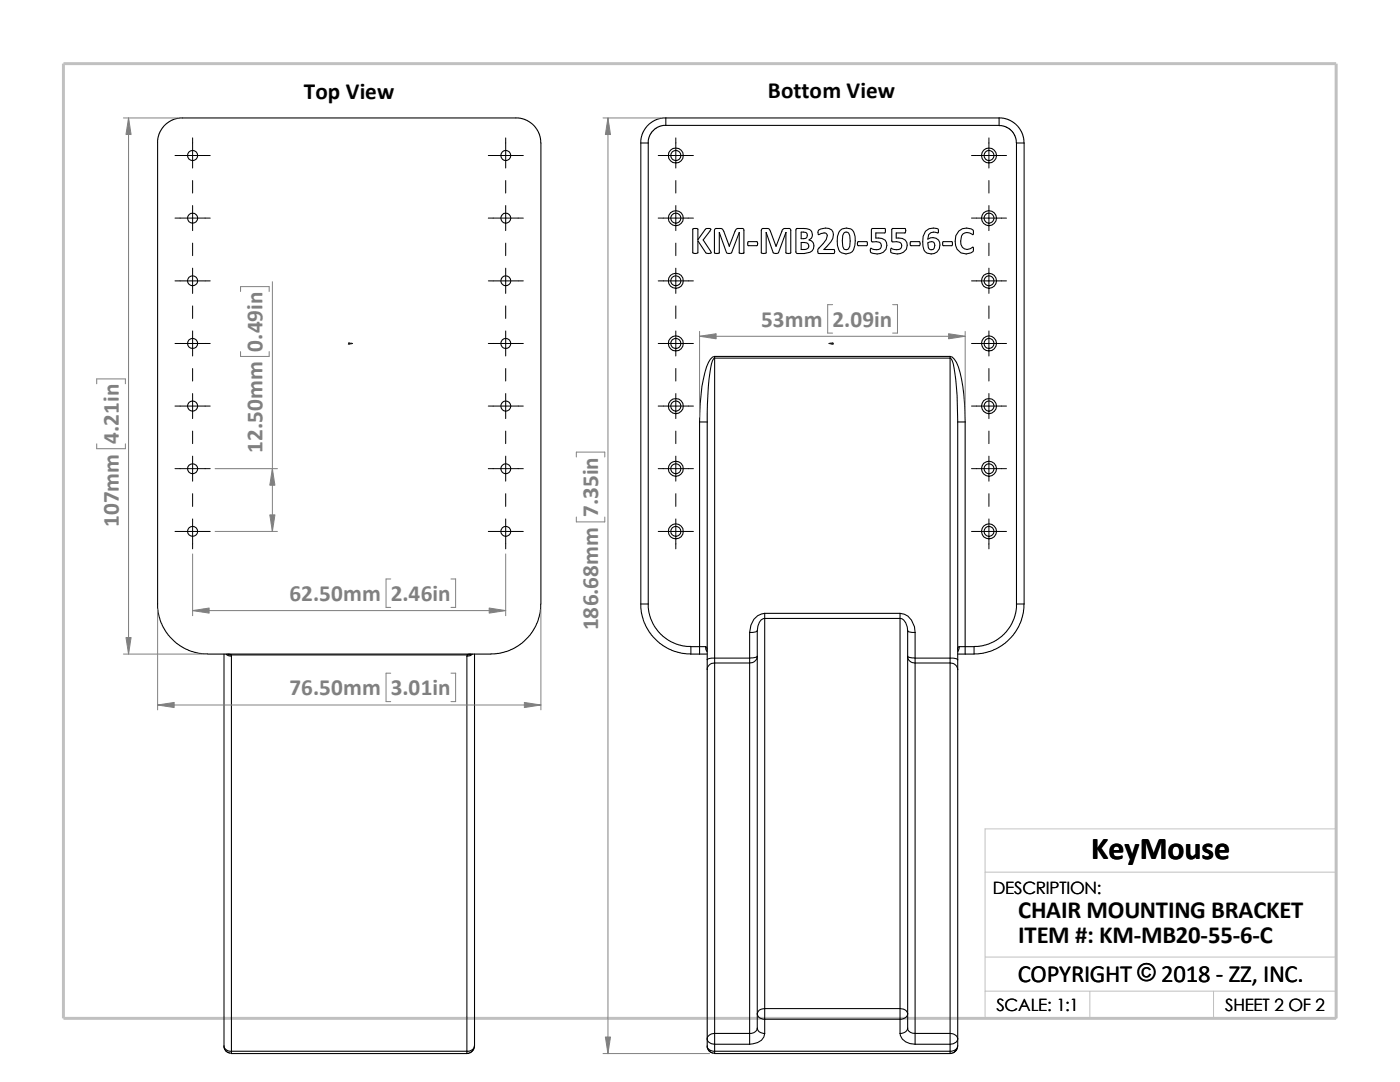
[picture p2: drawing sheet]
<svg xmlns="http://www.w3.org/2000/svg" width="279mm" height="216mm" viewBox="0 0 279 216" stroke-linecap="round" stroke-linejoin="round" font-family="sans-serif">
<path d="M196.6 174h70.1M196.6 191h70.1M196.6 197.8h70.1M217.5 197.8v5.4M242.2 197.8v5.4M26.8 203.2h239.9v-37.8h-70.1v37.8" fill="none" stroke="#c0c0c0" stroke-width=".2"/>
<path d="M12.7 12.7h254v190.5h-254z" fill="none" stroke="#c0c0c0" stroke-width=".59"/>
<g fill="none" stroke="#000" stroke-width=".21">
<path d="M31.5 28.5l.2-1.6 .9-1.7 1.5-1.1 1.7-.6h67.7l1.8 .6 1.4 1.1 1 1.7 .2 1.6v92M31.5 28.5v92.9l.4 2.3 .7 1.5 .9 1.5 1.4 1.4 1.8 1.2 1.6 .7 1.5 .4 1.6 .1M127.9 28.5v92M127.9 28.5h1.5M129.4 28.5v92M132.9 23.5l-.9 .1-1.1 .3-1.1 .7-.7 .6-1 1.7-.2 1.6M132.9 23.5h66.5M132.9 25h-.6l-.9 .3-1.1 .8-.8 1.3-.1 1.1M132.9 23.5v1.5M199.4 23.5v1.5h-66.5M199.4 23.5l.9 .1 1 .3 .8 .4 .9 .8 1 1.5 .3 1v.9M199.4 25.1l1.3 .2 1.1 .7 .7 1 .4 1.5"/>
<path d="M202.9 28.5v92M202.9 28.5h1.5v92M138.3 45.7a.73 .73 0 0 1 1 .1v2l1.5-2a.72 .72 0 0 1 1.1 0l-1.6 2.1 1.6 2.5a.87 .87 0 0 1-1.1 0l-1.5-2.4v2.4a.85 .85 0 0 1-1 0zM143.6 46.4v4.1h-1v-4.5l.2-.4h1.1l.3 .1 1.3 3.4M143.6 46.4l1.4 4a.85 .85 0 0 0 1 0l1.5-4M143.6 46.4h.1M145.5 49.1h.1M147.5 46.4v4.1h.9l.1-4.7-.2-.2h-.9a.63 .63 0 0 0-.7 .5l-1.2 3M147.5 46.4h.1M149.3 48.3l1.7-.1a.49 .49 0 0 1 0 .8h-1.6l-.2-.1zM152.9 46.4v4l-.1 .1h-.8l-.1-4.5 .2-.3 1.2-.1 .2 .1 1.4 3.4 1.1-3a.62 .62 0 0 1 .7-.5h.9l.2 .2-.1 4.7h-.9v-4.1M152.9 46.4l1.4 4a.91 .91 0 0 0 1.1 0l1.4-4"/>
<path d="M152.9 46.4h.1M156.8 46.4h.1M158.9 45.6h.2a3.5 3.5 0 0 1 2.7 .4 1.19 1.19 0 0 1-.3 1.9 1.3 1.3 0 0 1 1 1.1 1.3 1.3 0 0 1-.8 1.3l-1.2 .3h-1.4l-.3-.2zM159.9 48.4l1.1 .1a.7 .7 0 0 1 .4 .8 .7 .7 0 0 1-.8 .5h-.7zM159.9 46.3l1 .1a.69 .69 0 0 1 .2 .8 .69 .69 0 0 1-.7 .4h-.5zM163.4 45.9a2.37 2.37 0 0 1 2.6 0 1.87 1.87 0 0 1-.2 2.4l-1.4 1.5h2a.56 .56 0 0 1 0 .8l-3.1-.1a.98 .98 0 0 1 .1-1l1.5-1.7 .2-.8a.56 .56 0 0 0-.6-.5l-1.2 .3-.1-.4zM167.7 46a1.72 1.72 0 0 1 1.9-.4 1.72 1.72 0 0 1 1 1.6 4.3 4.3 0 0 1-.5 3 1.74 1.74 0 0 1-1.9 .4 1.74 1.74 0 0 1-1.1-1.6 3.7 3.7 0 0 1 .6-3zM168.4 46.5a.66 .66 0 0 1 1 0 4 4 0 0 1-.1 3.2 .72 .72 0 0 1-.9 0 4.3 4.3 0 0 1 0-3.2zM171.2 48.3l1.7-.1a.56 .56 0 0 1 0 .8h-1.7l-.1-.4zM174 45.6h2.7v.7l-.1 .2h-1.8v1a3.1 3.1 0 0 1 1.9 .4 1.72 1.72 0 0 1 .1 1.9 1.72 1.72 0 0 1-1.8 .9l-.8-.2a.62 .62 0 0 1-.4-1 1.48 1.48 0 0 0 2.1-.2 .78 .78 0 0 0-.4-1l-1.6-.1zM178.1 45.6h2.5a.67 .67 0 0 1 0 .9h-1.7v1h.3a1.57 1.57 0 0 1 1.9 1.2 1.57 1.57 0 0 1-1.4 1.9 2.78 2.78 0 0 1-1.9-.2v-.7l.1-.2a1.82 1.82 0 0 0 1.8 .1 .82 .82 0 0 0-.2-1.3l-1.5-.1zM181.7 48.3l1.7-.1a.49 .49 0 0 1 0 .8h-1.6l-.1-.1z"/>
<path d="M184.7 46.1a2.28 2.28 0 0 1 2.5-.4l.1 .7-.1 .1a1.48 1.48 0 0 0-1.9 .3l-.1 .9a1.53 1.53 0 0 1 1.9 0 1.53 1.53 0 0 1 .4 2 1.71 1.71 0 0 1-1.9 .9 1.71 1.71 0 0 1-1.4-1.5v-1.9zM185.2 48.5a.82 .82 0 0 1 1.3 .2l-.1 .8a.64 .64 0 0 1-.6 .4 .64 .64 0 0 1-.5-.6zM188.1 48.3l1.8-.1a.56 .56 0 0 1 0 .8h-1.7zM191.3 46.1a2.31 2.31 0 0 1 2.9-.2l.1 .8-.2 .1a1.43 1.43 0 0 0-2.2 .3 1.93 1.93 0 0 0 .6 2.6 1.83 1.83 0 0 0 1.7-.4l.1 .7a2.12 2.12 0 0 1-2.6 .4 2.12 2.12 0 0 1-1.1-2.3l.2-1.1zM142.6 71.1v.4M142.6 71.5v59.8M142.6 71.5h47M142.6 71.1h47M142.6 71.1a2.59 2.59 0 0 0-1.6 2.1 33.5 33.5 0 0 0-1.4 11M142.6 71.5a2.51 2.51 0 0 0-.8 2l-.4 3.8-.3 6.9M189.6 71.5a2.51 2.51 0 0 1 .8 2l.6 5.4 .1 5.3M189.6 71.1a2.72 2.72 0 0 1 1.7 2.1 35.6 35.6 0 0 1 1.3 11"/>
<path d="M189.6 71.1v.4M189.6 71.5v59.8M139.6 84.2v44.8M139.6 84.2h1.5M141.1 84.2v47.5M191.1 84.2h1.5M191.1 84.2v47.5M192.6 84.2v44.8M44.7 130.5v78.2M45.1 130.5l.5 .4h.6M45.4 130.5l.7 .2M45.6 130.5l.5 .2"/>
<path d="M46.1 130.7h47.2M46.1 130.7l.1 .2M46.2 130.9v78.9M93.2 130.9v78.9M93.3 130.7l-.1 .2M93.9 130.5l-.6 .2M94 130.5l-.7 .2M94.3 130.5l-.5 .4h-.6M94.7 130.5v78.2M107.9 120.5l-.1 1.6-.4 1.6-.6 1.5-1 1.5-1.7 1.7-1.4 .9-1.6 .7-1.6 .4-1.5 .1h-56.6M127.9 120.5l.1 1.8 .6 2 .9 1.8 1.1 1.2 1.7 1.5 1.7 1 2 .5 1.9 .2M127.9 120.5h1.5"/>
<path d="M129.4 120.5l.1 1.5 .4 1.5 .7 1.5 1.2 1.5 1.6 1.3 1.5 .7 1.5 .4 1.5 .1M137.9 130.5h1.7M139.6 130.5h1.5M139.6 129h-1.7v1.5M139.6 129h1.2M139.6 129v1.5M140.8 129l.2 .1 .1 .6M140.8 129l.1 .6 .2 .4M141.1 133.6v73.7M141.1 131.7v1.9M142.6 132.3v73.9M142.6 131.3v1"/>
<path d="M142.6 132.3h7M142.6 131.3h7M142.6 132.3a1.38 1.38 0 0 0-1.5 1.3M142.6 131.3a1.71 1.71 0 0 0-1.5 .4M149.6 126.2v5.1M149.6 132.3v73.9M149.6 131.3v1M149.6 131.3a2.12 2.12 0 0 0 1.5-.4 1.45 1.45 0 0 1-1.5 1.4M151.1 125.9v76.4M151.1 125.9a1.92 1.92 0 0 1-1.5 .3M152.6 123.4v77.9M152.6 122.4v1"/>
<path d="M152.6 122.4a3.1 3.1 0 0 0-2.7 2.4l-.3 1.4M152.6 123.4h27M152.6 122.4h27M152.6 123.4a1.64 1.64 0 0 0-1.3 1.5l-.2 1M179.6 123.4v77.9M179.6 123.4a1.21 1.21 0 0 1 1.2 .9l.3 1.6M179.6 122.4a3.3 3.3 0 0 1 3 3.8M179.6 122.4v1M181.1 125.9v76.4M181.1 125.9a1.71 1.71 0 0 0 1.5 .3M182.6 132.3h7M182.6 126.2v5.1"/>
<path d="M182.6 131.3h7M182.6 131.3a1.87 1.87 0 0 1-1.5-.4 1.38 1.38 0 0 0 1.5 1.4M182.6 132.3v73.9M182.6 131.3v1M189.6 132.3v73.9M189.6 132.3a1.45 1.45 0 0 1 1.5 1.3M189.6 131.3v1M189.6 131.3a1.92 1.92 0 0 1 1.5 .4M191.1 130.5h1.5M191.1 133.6v73.7M191.1 131.7v1.9M191.4 129h1.2"/>
<path d="M191.4 129l-.3 .3v.4M191.4 129l-.3 1M192.6 129h1.8M192.6 129v1.5M194.4 129v1.5h-1.8M202.9 120.5l-.1 1.5-.4 1.5-.8 1.5-1.2 1.5-1.6 1.3-1.4 .7-1.6 .4-1.4 .1M202.9 120.5h1.5M204.4 120.5l-.2 1.8-.6 2-1.3 2.4-1.4 1.4-1.8 1.2-1.6 .7-1.5 .4-1.6 .1M44.7 208.7l.1 .7 .4 .4 1 .4M44.7 208.7a1.28 1.28 0 0 0 1.5 1.1M46.2 209.8v.4h47M46.2 209.8h47"/>
<path d="M93.2 209.8v.4M94.7 208.7l-.4 1-.5 .4-.6 .1M94.7 208.7a1.36 1.36 0 0 1-1.5 1.1M141.1 207.3a1.37 1.37 0 0 0 1.5 1.1M141.1 208.7a1.28 1.28 0 0 0 1.5 1.1M141.1 207.3v1.4M141.1 208.7l.2 .7 .3 .4 1 .4M142.6 206.2v2.2M142.6 209.8v.4h47M142.6 209.8h47M142.6 208.4h7M142.6 208.4v1.4"/>
<path d="M142.6 206.2h7M142.6 206.2a1.35 1.35 0 0 0-1.5 1.1M149.6 206.2v2.2M151.1 202.3a1.28 1.28 0 0 0 1.5 1.1M151.1 205.1a1.28 1.28 0 0 0 1.5 1.1M151.1 205.1a1.3 1.3 0 0 1-1.5 1.1M151.1 202.3v2.8M152.6 201.3v2.1M152.6 206.2a2.34 2.34 0 0 1-2.3 2.1l-.7 .1M152.6 203.4h27M152.6 201.3h27M152.6 203.4v2.8"/>
<path d="M152.6 201.3a1.28 1.28 0 0 0-1.5 1M179.6 201.3v2.1M179.6 201.3a1.36 1.36 0 0 1 1.5 1M179.6 206.2a2.33 2.33 0 0 0 2 2l1 .2M179.6 203.4v2.8M181.1 202.3a1.36 1.36 0 0 1-1.5 1.1M181.1 205.1a1.36 1.36 0 0 1-1.5 1.1M181.1 205.1a1.18 1.18 0 0 0 1.5 1.1M181.1 202.3v2.8M182.6 208.4h7M182.6 206.2h7M182.6 206.2v2.2"/>
<path d="M189.6 206.2v2.2M189.6 206.2a1.44 1.44 0 0 1 1.5 1.1M189.6 209.8v.4M189.6 208.4v1.4M191.1 208.7l-.3 1-.6 .4-.6 .1M191.1 207.3v1.4M191.1 207.3a1.46 1.46 0 0 1-1.5 1.1M191.1 208.7a1.36 1.36 0 0 1-1.5 1.1"/>
<circle cx="38.4" cy="31" r="1.01"/>
<circle cx="100.9" cy="31" r="1"/>
<circle cx="134.9" cy="31" r="1.5"/>
<circle cx="134.9" cy="31" r="1.01"/>
<circle cx="197.4" cy="31" r="1"/>
<circle cx="197.4" cy="31" r="1.49"/>
<circle cx="38.4" cy="56" r="1"/>
<circle cx="38.4" cy="43.5" r="1"/>
<circle cx="100.9" cy="56" r=".99"/>
<circle cx="100.9" cy="43.5" r=".99"/>
<circle cx="134.9" cy="56" r="1"/>
<circle cx="134.9" cy="43.5" r="1.51"/>
<circle cx="134.9" cy="56" r="1.51"/>
<circle cx="134.9" cy="43.5" r="1"/>
<circle cx="197.4" cy="56" r=".99"/>
<circle cx="197.4" cy="43.5" r=".99"/>
<circle cx="197.4" cy="43.5" r="1.5"/>
<circle cx="197.4" cy="56" r="1.5"/>
<circle cx="38.4" cy="68.5" r="1"/>
<circle cx="100.9" cy="68.5" r=".99"/>
<circle cx="134.9" cy="68.5" r="1.5"/>
<circle cx="134.9" cy="68.5" r="1"/>
<circle cx="197.4" cy="68.5" r="1.49"/>
<circle cx="197.4" cy="68.5" r=".99"/>
<circle cx="38.4" cy="81" r="1.01"/>
<circle cx="38.4" cy="93.5" r="1"/>
<circle cx="100.9" cy="81" r="1"/>
<circle cx="100.9" cy="93.5" r=".99"/>
<circle cx="134.9" cy="81" r="1.01"/>
<circle cx="134.9" cy="93.5" r="1.51"/>
<circle cx="134.9" cy="81" r="1.51"/>
<circle cx="134.9" cy="93.5" r="1"/>
<circle cx="197.4" cy="81" r="1"/>
<circle cx="197.4" cy="93.5" r=".99"/>
<circle cx="197.4" cy="81.1" r="1.5"/>
<circle cx="197.4" cy="93.5" r="1.5"/>
<circle cx="38.4" cy="106" r="1"/>
<circle cx="100.9" cy="106" r=".99"/>
<circle cx="134.9" cy="106" r="1.5"/>
<circle cx="134.9" cy="106" r="1"/>
<circle cx="197.4" cy="106" r="1.49"/>
<circle cx="197.4" cy="106" r=".99"/>
</g>
<g fill="#00f" stroke="#00f" stroke-width=".2">
<path d="M70 68.5h.4l-.4 .1z"/>
<path d="M165.4 68.5h.4v.1z"/>
</g>
<path d="M69.6 68.5h.8M69.6 68.4l.2 .3M69.7 68.5h.1M69.7 68.4v.3M69.8 68.4l-.3 .3M165.4 68.5h.9M166 68.4l.3 .3M166.1 68.5h.1M166.1 68.4v.3M166.2 68.4l-.3 .3" fill="none" stroke="#00f" stroke-width=".2"/>
<g fill="none" stroke="#000" stroke-width=".2">
<path d="M34.9 31h7.1M38.4 27.5v6M38.4 36v2.5M97.5 31h6.9M100.9 27.5v6M100.9 36v2.5M131.4 31h7M134.9 27.5v6M134.9 36v2.5M193.9 31h7M197.4 27.5v6M197.4 36v2.5"/>
<path d="M34.9 56h7.1M34.9 43.5h7.1M38.4 41v5M38.4 48.5v2.5M38.4 53.5v5M97.5 56h6.9M97.5 43.5h6.9M100.9 41v5M100.9 48.5v2.5M100.9 53.5v5M131.4 56h7M131.4 43.5h7"/>
<path d="M134.9 41v5M134.9 48.5v2.5M134.9 53.5v5M193.9 56h7M193.9 43.5h7M197.4 41v5M197.4 48.5v2.5M197.4 53.5v5M34.9 68.5h7.1M38.4 61v2.5M38.4 66v5M38.4 73.5v2.5"/>
<path d="M38.4 78.5v5M97.5 68.5h6.9M100.9 61v2.5M100.9 66v5M100.9 73.5v2.5M100.9 78.5v5M131.4 68.5h7M134.9 61v2.5M134.9 66v5M134.9 73.5v2.5M134.9 78.5v5M193.9 68.5h7"/>
<path d="M197.4 61v2.5M197.4 66v5M197.4 73.5v2.5M197.4 78.5v5M34.9 93.5h7.1M34.9 81h7.1M38.4 86v2.5M38.4 91v5M38.4 98.5v2.5M97.5 93.5h6.9M97.5 81h6.9M100.9 86v2.5"/>
<path d="M100.9 91v5M100.9 98.5v2.5M131.4 93.5h7M131.4 81h7M134.9 86v2.5M134.9 91v5M134.9 98.5v2.5M193.9 93.5h7M193.9 81h7M197.4 86v2.5M197.4 91v5M197.4 98.5v2.5"/>
<path d="M34.9 106h7.1M38.4 103.5v6M97.5 106h6.9M100.9 103.5v6M131.4 106h7M134.9 103.5v6M193.9 106h7M197.4 103.5v6"/>
</g>
<g fill="none" stroke="#808080" stroke-width=".2">
<path d="M24.6 23.5h10.8M25.7 23.5v107M120.4 23.5h11.5M121.3 23.5v186.7M48 58.2v-1h5.7v1M54.4 56.2v49.8M19.3 76.6v-1h5.7v1M48 70.1v1h5.7v-1M139.6 66.1v17.1M139.6 67.1h53M166.2 60.8h-1v5.7h1M178.1 60.8h1v5.7h-1"/>
<path d="M192.6 66.1v17.1M19.3 88.6v.9h5.7v-.9M42.9 93.5h12.5M115 91.2v-1h5.7v1M38.4 110.5v12.4M42.9 106h12.5M78 115.5h-1v5.7h1M90 115.5h.9v5.7h-.9M100.9 110.5v12.4M115 103.2v.9h5.7v-.9M24.6 130.5h15.8M31.5 121.5v20.1"/>
<path d="M38.4 121.8h62.5M78 134.3h-1v5.7h1M90 134.3h.9v5.7h-.9M107.9 121.5v20.1M31.5 140.7h76.4M120.4 210.2h21.2"/>
</g>
<g fill="#808080" stroke="#808080" stroke-width=".2">
<path d="M38.4 121.8l3.3-.5v1z"/>
<path d="M97.6 121.3l3.3 .5-3.3 .5z"/>
<path d="M25.1 127.2h1.1l-.5 3.3z"/>
<path d="M25.7 23.5l.5 3.3h-1.1z"/>
<path d="M104.6 140.2l3.3 .5-3.3 .5z"/>
<path d="M31.5 140.7l3.3-.5v1z"/>
<path d="M54.4 93.5l.5 3.3h-1.1z"/>
<path d="M53.8 102.7h1.1l-.5 3.3z"/>
<path d="M121.3 23.5l.5 3.3h-1z"/>
<path d="M120.8 206.9h1l-.5 3.3z"/>
<path d="M139.6 67.1l3.3-.5v1z"/>
<path d="M189.3 66.6l3.3 .5-3.3 .5z"/>
</g>
<text font-size="6.4" x="217.8" y="171.4">KeyMouse</text>
<g font-size="4.9">
<text x="203.2" y="183.2">CHAIR MOUNTING BRACKET</text>
<text x="203.2" y="188.1">ITEM #: KM-MB20-55-6-C</text>
<text x="203.1" y="195.9">COPYRIGHT © 2018 - ZZ, INC.</text>
<text x="203.1" y="195.9">COPYRIGHT ©</text>
</g>
<g font-size="4.6">
<text x="60.6" y="19.7">Top View</text>
<text x="153.2" y="19.6">Bottom View</text>
</g>
<g font-size="4.6" fill="#808080">
<text x="151.9" y="65.2">53mm</text>
<text x="166.2" y="65.2">2.09in</text>
<text x="52.4" y="70.1" transform="rotate(-90 52.4 70.1)">0.49in</text>
<text x="23.7" y="88.6" transform="rotate(-90 23.7 88.6)">4.21in</text>
<text x="52.4" y="90.4" transform="rotate(-90 52.4 90.4)">12.50mm</text>
<text x="23.7" y="105.2" transform="rotate(-90 23.7 105.2)">107mm</text>
<text x="119.4" y="103.2" transform="rotate(-90 119.4 103.2)">7.35in</text>
<text x="57.7" y="120">62.50mm</text>
<text x="78" y="120">2.46in</text>
<text x="119.4" y="125.8" transform="rotate(-90 119.4 125.8)">186.68mm</text>
<text x="57.7" y="138.8">76.50mm</text>
<text x="78" y="138.8">3.01in</text>
</g>
<g font-size="3.4">
<text x="198.2" y="178.5">DESCRIPTION:</text>
<text x="198.8" y="201.7">SCALE: 1:1</text>
<text x="244.5" y="201.7">SHEET 2 OF 2</text>
</g>
</svg>
